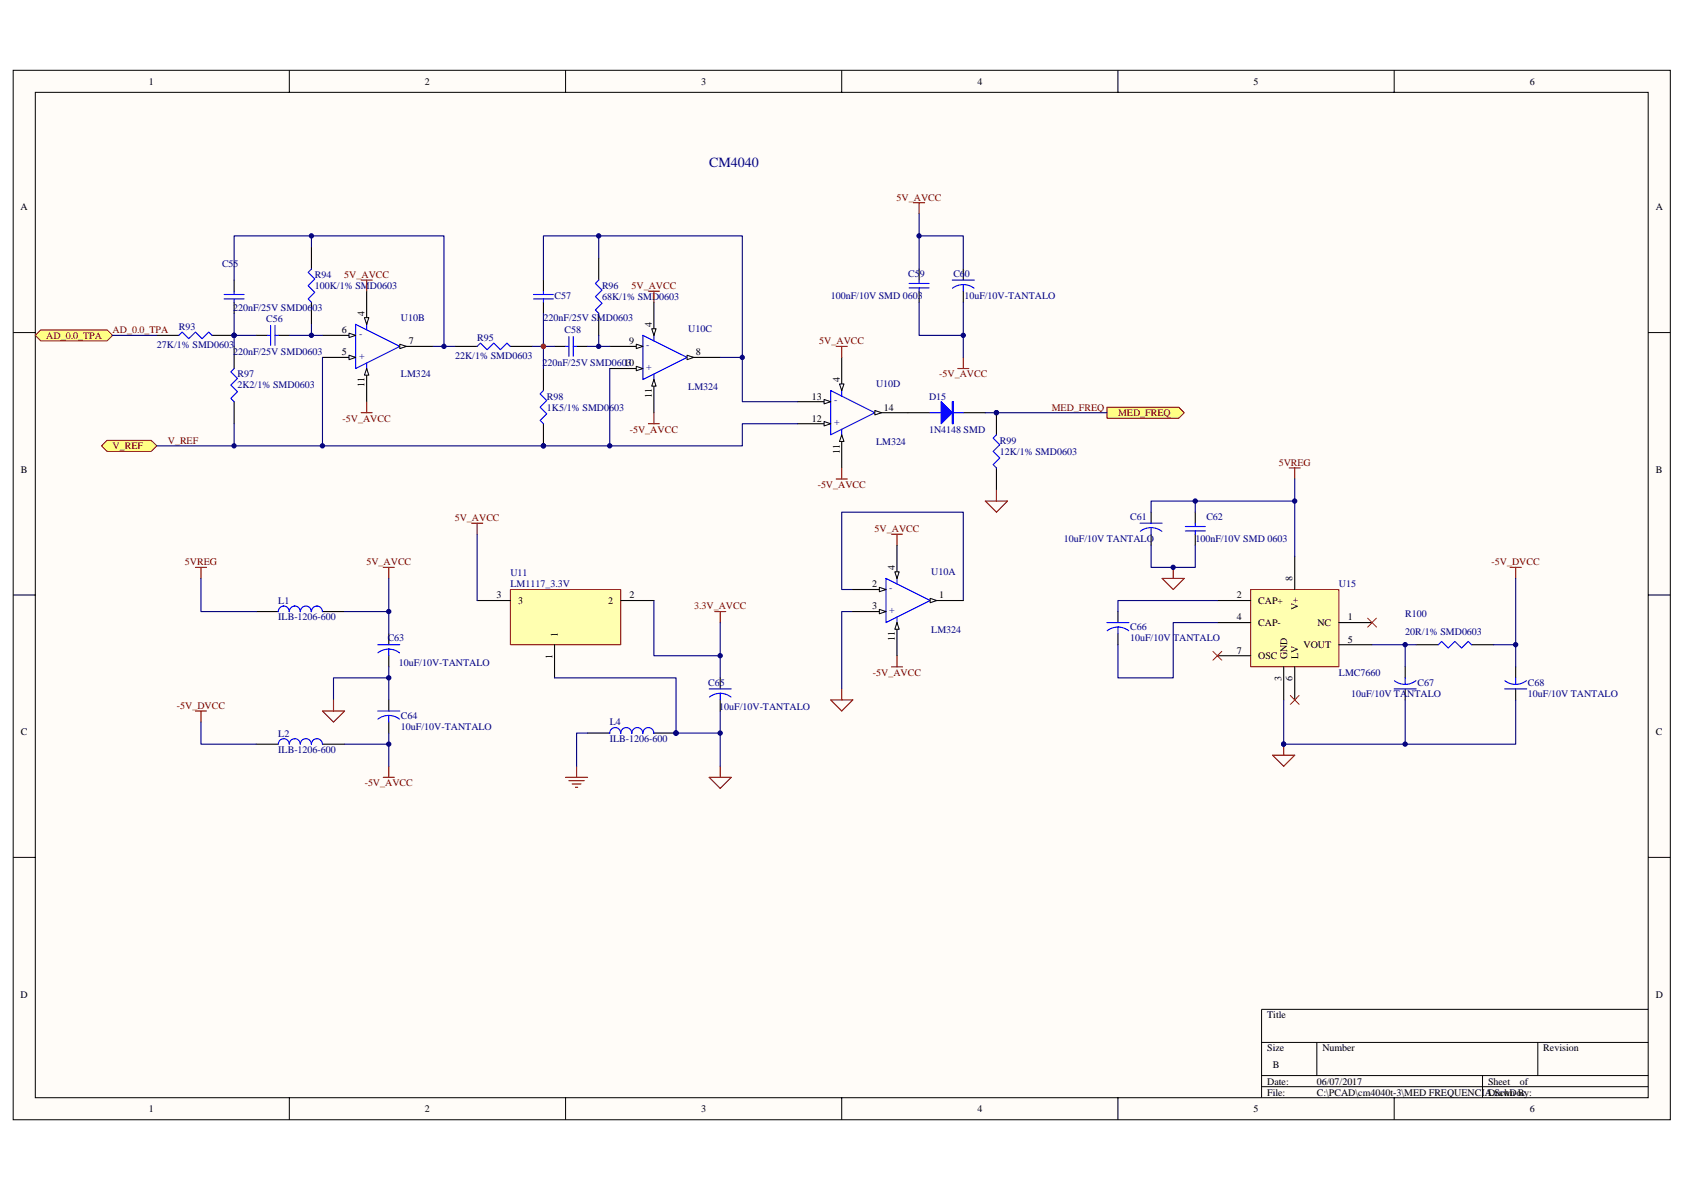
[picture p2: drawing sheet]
<svg xmlns="http://www.w3.org/2000/svg" width="420mm" height="297mm" viewBox="0 0 420 297" stroke-linecap="round" stroke-linejoin="round" font-family="sans-serif">
<path d="M3.3 17.6h413.7v261.9h-413.7z" fill="#fffcf8"/>
<path d="M3.3 17.5h413.7v262h-413.7z" fill="none" stroke="#000" stroke-width=".25"/>
<path d="M8.8 23.1h402.7v250.9h-402.7z" fill="#fffcf8"/>
<g fill="none" stroke="#000" stroke-width=".25">
<path d="M72.2 17.5v5.6M141.2 17.5v5.6M210.1 17.5v5.6M279.1 17.5v5.6M348.1 17.5v5.6M8.8 23.1h402.7v250.9h-402.7zM3.3 83h5.5M411.5 83h5.5M3.3 148.5h5.5M411.5 148.5h5.5M3.3 214h5.5M411.5 214h5.5"/>
<path d="M411.5 251.9h-96.6v22.1M72.2 274v5.5M141.2 274v5.5M210.1 274v5.5M279.1 274v5.5M314.9 260.2h96.6M314.9 268.5h96.6M314.9 271.3h96.6M328.7 260.2v8.3M348.1 274v5.5M370.1 268.5v5.5M383.9 260.2v8.3"/>
</g>
<circle cx="135.7" cy="86.5" r=".54" fill="#000080" stroke="#000080" stroke-width=".25"/>
<path d="M88.8 81l11 5.5-11 5.5zM91.5 81v1.3M91.5 90.6v1.4" fill="none" stroke="#00f" stroke-width=".28"/>
<path d="M80.5 89.2h8.3" fill="none" stroke="#000" stroke-width=".28"/>
<path d="M87.1 88.7l1.7 .5-1.7 .6z" fill="#fffcf8"/>
<path d="M87.1 88.7l1.7 .5-1.7 .6z" fill="none" stroke="#000" stroke-width=".25"/>
<path d="M80.5 83.7h8.3" fill="none" stroke="#000" stroke-width=".28"/>
<path d="M87.1 83.2l1.7 .5-1.7 .6z" fill="#fffcf8"/>
<path d="M87.1 83.2l1.7 .5-1.7 .6z" fill="none" stroke="#000" stroke-width=".25"/>
<path d="M99.8 86.5h8.3" fill="none" stroke="#000" stroke-width=".28"/>
<path d="M99.8 85.9l1.7 .6-1.7 .5z" fill="#fffcf8"/>
<path d="M99.8 85.9l1.7 .6-1.7 .5z" fill="none" stroke="#000" stroke-width=".25"/>
<path d="M91.5 72.7v8.3" fill="none" stroke="#000" stroke-width=".28"/>
<path d="M91 79.3h1.1l-.6 1.7z" fill="#fffcf8"/>
<path d="M91 79.3h1.1l-.6 1.7z" fill="none" stroke="#000" stroke-width=".25"/>
<path d="M91.5 92v8.3" fill="none" stroke="#000" stroke-width=".28"/>
<path d="M91.5 92l.6 1.6h-1.1z" fill="#fffcf8"/>
<path d="M91.5 92l.6 1.6h-1.1z" fill="none" stroke="#000" stroke-width=".25"/>
<path d="M160.5 83.7l11 5.5-11 5.5zM163.2 83.7v1.4M163.2 93.4v1.3" fill="none" stroke="#00f" stroke-width=".28"/>
<path d="M152.2 92h8.3" fill="none" stroke="#000" stroke-width=".28"/>
<path d="M158.8 91.4l1.7 .6-1.7 .5z" fill="#fffcf8"/>
<path d="M158.8 91.4l1.7 .6-1.7 .5z" fill="none" stroke="#000" stroke-width=".25"/>
<path d="M152.2 86.5h8.3" fill="none" stroke="#000" stroke-width=".28"/>
<path d="M158.8 85.9l1.7 .6-1.7 .5z" fill="#fffcf8"/>
<path d="M158.8 85.9l1.7 .6-1.7 .5z" fill="none" stroke="#000" stroke-width=".25"/>
<path d="M171.5 89.2h8.3" fill="none" stroke="#000" stroke-width=".28"/>
<path d="M171.5 88.7l1.7 .5-1.7 .6z" fill="#fffcf8"/>
<path d="M171.5 88.7l1.7 .5-1.7 .6z" fill="none" stroke="#000" stroke-width=".25"/>
<path d="M163.2 75.4v8.3" fill="none" stroke="#000" stroke-width=".28"/>
<path d="M162.7 82.1h1.1l-.6 1.6z" fill="#fffcf8"/>
<path d="M162.7 82.1h1.1l-.6 1.6z" fill="none" stroke="#000" stroke-width=".25"/>
<path d="M163.2 94.7v8.3" fill="none" stroke="#000" stroke-width=".28"/>
<path d="M163.2 94.7l.6 1.7h-1.1z" fill="#fffcf8"/>
<path d="M163.2 94.7l.6 1.7h-1.1z" fill="none" stroke="#000" stroke-width=".25"/>
<path d="M207.4 97.5l11 5.5-11 5.5zM210.1 97.5v1.4M210.1 107.1v1.4" fill="none" stroke="#00f" stroke-width=".28"/>
<path d="M199.1 105.8h8.3" fill="none" stroke="#000" stroke-width=".28"/>
<path d="M205.7 105.2l1.7 .6-1.7 .5z" fill="#fffcf8"/>
<path d="M205.7 105.2l1.7 .6-1.7 .5z" fill="none" stroke="#000" stroke-width=".25"/>
<path d="M199.1 100.3h8.3" fill="none" stroke="#000" stroke-width=".28"/>
<path d="M205.7 99.7l1.7 .6-1.7 .5z" fill="#fffcf8"/>
<path d="M205.7 99.7l1.7 .6-1.7 .5z" fill="none" stroke="#000" stroke-width=".25"/>
<path d="M218.4 103h8.3" fill="none" stroke="#000" stroke-width=".28"/>
<path d="M218.4 102.5l1.7 .5-1.7 .6z" fill="#fffcf8"/>
<path d="M218.4 102.5l1.7 .5-1.7 .6z" fill="none" stroke="#000" stroke-width=".25"/>
<path d="M210.1 89.2v8.3" fill="none" stroke="#000" stroke-width=".28"/>
<path d="M209.6 95.8h1.1l-.6 1.7z" fill="#fffcf8"/>
<path d="M209.6 95.8h1.1l-.6 1.7z" fill="none" stroke="#000" stroke-width=".25"/>
<path d="M210.1 108.5v8.3" fill="none" stroke="#000" stroke-width=".28"/>
<path d="M210.1 108.5l.6 1.7h-1.1z" fill="#fffcf8"/>
<path d="M210.1 108.5l.6 1.7h-1.1z" fill="none" stroke="#000" stroke-width=".25"/>
<g fill="none" stroke="#000" stroke-width=".28">
<path d="M58.5 69.9v2.8M58.5 75.4v2.8M77.8 61.7v5.5M77.8 75.4v5.6M135.7 69.9v2.8M135.7 75.4v2.8M149.5 64.4v5.5M149.5 78.2v5.5M229.5 67.2v2.7M229.5 72.7v2.7M240.5 67.2v2.7M240.5 72.7v2.7"/>
<path d="M58.5 86.5v5.5M64 83.7h2.7M69.5 83.7h2.7M113.6 86.5h5.5M127.4 86.5h5.5M135.7 92v5.5M138.4 86.5h2.8M143.9 86.5h2.8M58.5 100.3v5.5M135.7 105.8v5.5M226.7 103h5.5M240.5 103h5.5"/>
</g>
<g fill="none" stroke="#00f" stroke-width=".28">
<path d="M56 74.6h4.9M56 73.5h4.9M58.5 72.7v.8M58.5 74.6v.8M77.8 67.2l-.9 .8 1.7 1.6-1.7 1.7 1.7 1.7-1.7 1.6 .9 .8M133.2 74.6h4.9M133.2 73.5h4.9M135.7 72.7v.8M135.7 74.6v.8M149.5 69.9l-.9 .9 1.7 1.6-1.7 1.7 1.7 1.6-1.7 1.7 .9 .8M227 70.8h4.9M227 71.9h4.9"/>
<path d="M229.5 69.9v.9M229.5 71.9v.8M237.7 69.9h5.5M237.8 71.9l1.2-.6 1.5-.3 1.4 .3 1.3 .6M240.5 71v1.7M58.5 92l-.9 .8 1.7 1.7-1.7 1.6 1.7 1.7-1.7 1.6 .9 .9M66.7 83.7h.9M67.6 81.2v5M68.7 83.7h.8M68.7 81.2v5M119.1 86.5l.8-.9 1.7 1.7 1.7-1.7 1.6 1.7 1.7-1.7 .8 .9M135.7 97.5l-.9 .8 1.7 1.7-1.7 1.6 1.7 1.7-1.7 1.6 .9 .9"/>
<path d="M141.2 86.5h.8M142 84v4.9M143.1 86.5h.8M143.1 84v4.9M232.2 103h8.3M237.7 100.3h.3v5.5h-.3zM237.9 100.3v5.5"/>
</g>
<g fill="#000080" stroke="#000080" stroke-width=".25">
<circle cx="135.7" cy="111.3" r=".54"/>
<circle cx="58.4" cy="83.7" r=".53"/>
<circle cx="77.7" cy="83.7" r=".54"/>
<circle cx="149.5" cy="58.9" r=".54"/>
<circle cx="149.5" cy="86.5" r=".54"/>
</g>
<path d="M149.5 58.9v5.5M58.5 78.2v8.3M135.7 78.2v13.8M58.5 83.7h5.5M72.2 83.7h8.3M77.8 81v2.7M132.9 86.5h5.5M146.7 86.5h5.5M149.5 83.7v2.8" fill="none" stroke="#000080" stroke-width=".28"/>
<circle cx="135.7" cy="86.5" r=".54" fill="#800000" stroke="#800000" stroke-width=".25"/>
<path d="M235 100.3l2.7 2.7-2.7 2.8z" fill="#00f"/>
<g fill="none" stroke="#00f" stroke-width=".28">
<path d="M235 100.3l2.7 2.7-2.7 2.8zM248.8 108.5l-.9 .9 1.7 1.6-1.7 1.7 1.7 1.6-1.7 1.7 .9 .8M77.7 152.7a1.37 1.37 0 0 0-1.4-1.4 1.37 1.37 0 0 0-1.3 1.4 1.36 1.36 0 0 0-1.4-1.4 1.37 1.37 0 0 0-1.4 1.4 1.37 1.37 0 0 0-1.3-1.4h-.1a1.37 1.37 0 0 0-1.3 1.4M80.5 152.7a1.37 1.37 0 0 0-1.4-1.4 1.37 1.37 0 0 0-1.3 1.4M94.3 160.9h5.5M94.3 177.5h5.5M94.3 162.9l1.3-.6 1.5-.3 1.4 .3 1.2 .7M94.3 179.5l1.3-.7 1.5-.2 1.4 .2 1.2 .7M97.1 162v1.7M97.1 178.6v1.6M177 172h5.6M177.1 174l1.3-.7 1.4-.2 1.4 .2 1.3 .7"/>
<path d="M179.8 173.1v1.6M69.5 185.8a1.35 1.35 0 0 1 1.4-1.4 1.36 1.36 0 0 1 1.3 1.4 1.4 1.4 0 0 1 1.4-1.4 1.35 1.35 0 0 1 1.4 1.4 1.38 1.38 0 0 1 1.3-1.4 1.38 1.38 0 0 1 1.4 1.4M77.8 185.8a1.35 1.35 0 0 1 1.3-1.4 1.36 1.36 0 0 1 1.4 1.4M152.2 183a1.37 1.37 0 0 1 1.4-1.4 1.37 1.37 0 0 1 1.3 1.4h.1a1.37 1.37 0 0 1 1.4-1.4h-.1a1.37 1.37 0 0 1 1.4 1.4 1.37 1.37 0 0 1 1.4-1.4 1.37 1.37 0 0 1 1.4 1.4M160.5 183a1.37 1.37 0 0 1 1.4-1.4 1.38 1.38 0 0 1 1.3 1.4"/>
</g>
<g fill="none" stroke="#000" stroke-width=".28">
<path d="M248.8 103v5.5M248.8 116.8v5.5M64 152.7h5.5M80.5 152.7h5.5M97.1 158.2v2.7M97.1 163.7v2.8M97.1 174.7v2.8M179.8 169.2v2.8M179.8 174.7v2.8M64 185.8h5.5M80.5 185.8h5.5M97.1 180.2v2.8"/>
<path d="M146.7 183h5.5M163.2 183h5.6"/>
</g>
<g fill="#000080" stroke="#000080" stroke-width=".25">
<circle cx="248.7" cy="103" r=".54"/>
<circle cx="97" cy="169.2" r=".54"/>
<circle cx="97.1" cy="185.7" r=".54"/>
<circle cx="168.8" cy="183" r=".54"/>
</g>
<g fill="none" stroke="#800000" stroke-width=".28">
<path d="M228.1 50.6h2.7M229.5 50.6v2.8M90.2 69.9h2.7M91.5 69.9v2.8M161.9 72.7h2.7M163.2 72.7v2.7M208.8 86.5h2.7M210.1 86.5v2.7M239.1 92h2.8M240.5 89.2v2.8M90.2 103h2.7M91.5 100.3v2.7"/>
<path d="M161.9 105.8h2.7M163.2 103v2.8M208.8 119.6h2.7M210.1 116.8v2.8M246 125.1h5.5l-2.7 2.7zM248.8 122.3v2.8M48.8 141.6h2.8M50.2 141.6v2.8M95.7 141.6h2.7M97.1 141.6v2.8M178.4 152.7h2.8M179.8 152.7v2.7"/>
<path d="M48.8 177.5h2.8M50.2 177.5v2.7M80.5 177.5h5.5l-2.7 2.7zM83.3 174.7v2.8M95.7 194h2.7M97.1 191.3v2.7M141.2 194h5.5M142 194.9h3.9M142.8 195.7h2.2M143.7 196.5h.5M143.9 191.3v2.7M177 194h5.6l-2.8 2.8z"/>
<path d="M179.8 191.3v2.7"/>
</g>
<path d="M50.2 144.4v8.3h13.8M97.1 169.2h-13.8v5.5M97.1 166.5v8.2M50.2 180.2v5.6h13.8M86 185.8h11.1M97.1 183v8.3M146.7 183h-2.8v8.3" fill="none" stroke="#000080" stroke-width=".28"/>
<path d="M312.2 147.2h22.1v19.2h-22.1z" fill="#ffffb0"/>
<path d="M312.2 147.2h22.1v19.2h-22.1z" fill="none" stroke="#800000" stroke-width=".25"/>
<g fill="none" stroke="#000" stroke-width=".28">
<path d="M323.2 138.9v8.3M212.9 152.7h8.3M279.1 152.7v2.7M279.1 158.2v2.7M303.9 155.4h8.3M303.9 149.9h8.3M334.3 155.4h8.2M303.9 163.7h8.3M320.5 166.5v8.2M323.2 166.5v8.2M334.3 160.9h8.2M350.8 166.5v2.7"/>
<path d="M350.8 172v2.7M353.6 160.9h5.5M367.4 160.9h5.5M378.4 166.5v2.7M378.4 172v2.7"/>
</g>
<g fill="none" stroke="#00f" stroke-width=".28">
<path d="M221.2 144.4l11 5.5-11 5.5zM223.9 144.4v1.4M223.9 154v1.4M276.3 155.4h5.5M276.4 157.4l1.3-.6 1.4-.3 1.4 .3 1.3 .6M279.1 156.5v1.7M348.1 172h5.5M350.8 169.2v1.7M353.5 169.9l-1.3 .7-1.3 .2-1.5-.2-1.3-.7M359.1 160.9l.8-.8 1.7 1.7 1.6-1.7 1.7 1.7 1.6-1.7 .9 .8M375.6 172h5.5M378.4 169.2v1.7"/>
<path d="M381.1 169.9l-1.3 .7-1.4 .2-1.4-.2-1.3-.7"/>
</g>
<path d="M341.4 154.3l2.2 2.2M343.6 154.3l-2.2 2.2M302.8 162.6l2.2 2.2M305 162.6l-2.2 2.2M322.1 173.6l2.2 2.2M324.3 173.6l-2.2 2.2" fill="none" stroke="#f00" stroke-width=".25"/>
<path d="M212.9 147.2h-2.8v-19.4h30.4v22.1M212.9 152.7h-2.8v19.3M303.9 155.4h-11v13.8h-13.8v-8.3M303.9 149.9h-24.8v2.8M342.5 160.9h11.1M350.8 160.9v5.6" fill="none" stroke="#000080" stroke-width=".28"/>
<g fill="#000080" stroke="#000080" stroke-width=".25">
<circle cx="350.8" cy="160.9" r=".54"/>
<circle cx="320.5" cy="185.7" r=".53"/>
</g>
<path d="M321.8 116.8h2.8M323.2 116.8v2.8M222.6 133.3h2.7M223.9 133.3v2.8M377 141.6h2.8M378.4 141.6v2.8M207.4 174.7h5.5l-2.8 2.8zM210.1 172v2.7M222.6 166.5h2.7M223.9 163.7v2.8M317.7 188.5h5.5l-2.7 2.8zM320.5 185.8v2.7" fill="none" stroke="#800000" stroke-width=".28"/>
<path d="M219.5 152.1l1.7 .6-1.7 .5z" fill="#fffcf8"/>
<path d="M219.5 152.1l1.7 .6-1.7 .5z" fill="none" stroke="#000" stroke-width=".25"/>
<path d="M212.9 147.2h8.3" fill="none" stroke="#000" stroke-width=".28"/>
<path d="M219.5 146.6l1.7 .6-1.7 .5z" fill="#fffcf8"/>
<path d="M219.5 146.6l1.7 .6-1.7 .5z" fill="none" stroke="#000" stroke-width=".25"/>
<path d="M232.2 149.9h8.3" fill="none" stroke="#000" stroke-width=".28"/>
<path d="M232.2 149.4l1.7 .5-1.7 .6z" fill="#fffcf8"/>
<path d="M232.2 149.4l1.7 .5-1.7 .6z" fill="none" stroke="#000" stroke-width=".25"/>
<path d="M223.9 136.1v8.3" fill="none" stroke="#000" stroke-width=".28"/>
<path d="M223.4 142.7h1.1l-.6 1.7z" fill="#fffcf8"/>
<path d="M223.4 142.7h1.1l-.6 1.7z" fill="none" stroke="#000" stroke-width=".25"/>
<path d="M223.9 155.4v8.3" fill="none" stroke="#000" stroke-width=".28"/>
<path d="M223.9 155.4l.6 1.7h-1.1z" fill="#fffcf8"/>
<path d="M223.9 155.4l.6 1.7h-1.1z" fill="none" stroke="#000" stroke-width=".25"/>
<path d="M152.2 92v19.3" fill="none" stroke="#000080" stroke-width=".28"/>
<circle cx="152.2" cy="111.3" r=".54" fill="#000080" stroke="#000080" stroke-width=".25"/>
<g fill="#ffff80" stroke="#800000" stroke-width=".25">
<path d="M276.3 101.6h18l1.3 1.4-1.3 1.4h-18z" fill-rule="evenodd"/>
<path d="M8.8 83.7l1.4-1.4h16.5l1.4 1.4-1.4 1.4h-16.5z" fill-rule="evenodd"/>
<path d="M25.3 111.3l1.4-1.4h11.1l1.3 1.4-1.3 1.4h-11.1z" fill-rule="evenodd"/>
</g>
<path d="M39.1 83.7h5.6M52.9 83.7h5.6M287.4 127.8v2.8M287.4 133.3v2.8M298.4 127.8v2.8M298.4 133.3v2.8" fill="none" stroke="#000" stroke-width=".28"/>
<path d="M44.7 83.7l.8-.8 1.6 1.6 1.7-1.6 1.7 1.6 1.6-1.6 .8 .8M284.6 130.6h5.5M284.7 132.6l1.2-.7 1.5-.2 1.4 .2 1.3 .7M287.4 131.7v1.7M295.9 132.5h5M295.9 131.4h5M298.4 130.6v.8M298.4 132.5v.9" fill="none" stroke="#00f" stroke-width=".28"/>
<path d="M28.1 83.7h11M323.2 119.6v19.3M287.4 136.1v5.5h11v-5.5M298.4 125.1v2.7M323.2 125.1h-35.8v2.7" fill="none" stroke="#000080" stroke-width=".28"/>
<g fill="#000080" stroke="#000080" stroke-width=".25">
<circle cx="298.4" cy="125.1" r=".54"/>
<circle cx="292.9" cy="141.6" r=".53"/>
<circle cx="323.2" cy="125.1" r=".54"/>
<circle cx="58.4" cy="83.7" r=".53"/>
</g>
<path d="M290.1 144.4h5.5l-2.7 2.8zM292.9 141.6v2.8" fill="none" stroke="#800000" stroke-width=".28"/>
<path d="M127.4 147.2h27.6v13.7h-27.6z" fill="#ffffb0"/>
<path d="M127.4 147.2h27.6v13.7h-27.6z" fill="none" stroke="#800000" stroke-width=".25"/>
<path d="M119.1 149.9h8.3M155 149.9h8.2M138.4 160.9v8.3" fill="none" stroke="#000" stroke-width=".28"/>
<g fill="none" stroke="#000080" stroke-width=".28">
<path d="M77.8 58.9v2.8M229.5 53.4v13.8M229.5 58.9h11v8.3M58.5 69.9v-11h52.3v27.6M135.7 69.9v-11h49.6v41.4h13.8M229.5 75.4v8.3h11M240.5 75.4v13.8M80.5 89.2v22.1M108.1 86.5h5.5M179.8 89.2h5.5M58.5 105.8v5.5M199.1 105.8h-13.8v5.5h-146.2"/>
<path d="M246 103h30.3M119.1 133.4v16.5M86 152.7h11.1M97.1 144.4v13.8M163.2 149.9v13.8h16.6M179.8 155.4v13.8M378.4 144.4v22.1M138.4 169.2h30.4v13.8h11M179.8 177.5v13.8M320.5 174.7v11.1h57.9v-11.1M350.8 174.7v11.1M372.9 160.9h5.5"/>
</g>
<path d="M117.7 130.6h2.8M119.1 130.6v2.7" fill="none" stroke="#800000" stroke-width=".28"/>
<g fill="#000080" stroke="#000080" stroke-width=".25">
<circle cx="110.8" cy="86.5" r=".54"/>
<circle cx="77.7" cy="58.9" r=".54"/>
<circle cx="58.4" cy="111.3" r=".53"/>
<circle cx="80.5" cy="111.3" r=".54"/>
<circle cx="185.3" cy="89.2" r=".53"/>
<circle cx="240.5" cy="83.7" r=".54"/>
<circle cx="229.4" cy="58.9" r=".53"/>
<circle cx="97" cy="152.6" r=".54"/>
<circle cx="179.8" cy="163.7" r=".54"/>
<circle cx="179.8" cy="183" r=".54"/>
<circle cx="168.8" cy="183" r=".54"/>
<circle cx="378.4" cy="160.9" r=".54"/>
<circle cx="320.5" cy="185.7" r=".53"/>
<circle cx="350.8" cy="185.7" r=".54"/>
</g>
<text font-size="3.5" fill="#000080" x="177" y="41.6">CM4040</text>
<g font-size="2.5">
<text x="37.1" y="21.1">1</text>
<text x="106.1" y="21.1">2</text>
<text x="175.1" y="21.1">3</text>
<text x="244" y="21.1">4</text>
<text x="313" y="21.1">5</text>
<text x="381.9" y="21.1">6</text>
<text x="5.2" y="52.5">A</text>
<text x="413.4" y="52.5">A</text>
<text x="85.3" y="83.2">6</text>
<text x="91" y="78.8" transform="rotate(-90 91 78.8)">4</text>
<text x="162.7" y="81.5" transform="rotate(-90 162.7 81.5)">4</text>
<text x="85.3" y="88.7">5</text>
<text x="102" y="85.9">7</text>
<text x="157" y="85.9">9</text>
<text x="173.7" y="88.7">8</text>
<text x="155.8" y="91.5">10</text>
<text x="209.6" y="95.3" transform="rotate(-90 209.6 95.3)">4</text>
<text x="91" y="96.7" transform="rotate(-90 91 96.7)">11</text>
<text x="162.7" y="99.4" transform="rotate(-90 162.7 99.4)">11</text>
<text x="202.7" y="99.7">13</text>
<text x="202.7" y="105.2">12</text>
<text x="220.6" y="102.5">14</text>
<text x="209.6" y="113.2" transform="rotate(-90 209.6 113.2)">11</text>
<text x="5.2" y="118">B</text>
<text x="413.4" y="118">B</text>
<text x="223.4" y="142.2" transform="rotate(-90 223.4 142.2)">4</text>
<text x="124" y="149.4">3</text>
<text x="157.2" y="149.4">2</text>
<text x="217.7" y="146.6">2</text>
<text x="234.4" y="149.4">1</text>
<text x="308.7" y="149.4">2</text>
<text x="322.7" y="144.9" transform="rotate(-90 322.7 144.9)">8</text>
<text x="129.3" y="150.7">3</text>
<text x="151.8" y="150.7">2</text>
<text x="217.7" y="152.1">3</text>
<text x="308.7" y="154.9">4</text>
<text x="314.1" y="150.7">CAP+</text>
<text x="324.1" y="152.3" transform="rotate(-90 324.1 152.3)">V+</text>
<text x="336.5" y="154.9">1</text>
<text x="139.3" y="159" transform="rotate(-90 139.3 159)">1</text>
<text x="223.4" y="160.1" transform="rotate(-90 223.4 160.1)">11</text>
<text x="314.1" y="156.3">CAP-</text>
<text x="325.4" y="161.8">VOUT</text>
<text x="328.9" y="156.3">NC</text>
<text x="336.5" y="160.4">5</text>
<text x="137.9" y="164.4" transform="rotate(-90 137.9 164.4)">1</text>
<text x="308.7" y="163.2">7</text>
<text x="314.1" y="164.5">OSC</text>
<text x="321.3" y="164.5" transform="rotate(-90 321.3 164.5)">GND</text>
<text x="324.1" y="164.5" transform="rotate(-90 324.1 164.5)">LV</text>
<text x="319.9" y="169.9" transform="rotate(-90 319.9 169.9)">3</text>
<text x="322.7" y="169.9" transform="rotate(-90 322.7 169.9)">6</text>
<text x="5.2" y="183.5">C</text>
<text x="413.4" y="183.5">C</text>
<text x="5.2" y="249">D</text>
<text x="413.4" y="249">D</text>
<text x="316.3" y="254.2">Title</text>
<text x="316.3" y="262.4">Size</text>
<text x="330.1" y="262.4">Number</text>
<text x="385.3" y="262.4">Revision</text>
<text x="317.7" y="266.6">B</text>
<text x="316.3" y="270.7">Date:</text>
<text x="316.3" y="273.5">File:</text>
<text x="328.7" y="273.5">C:\PCAD\cm4040t-3\MED FREQUENCIA.SchDoc</text>
<text x="328.8" y="270.7">06/07/2017</text>
<text x="371.5" y="270.7">Sheet</text>
<text x="371.5" y="273.5">Drawn By:</text>
<text x="379.5" y="270.7">of</text>
<text x="37.1" y="277.6">1</text>
<text x="106.1" y="277.6">2</text>
<text x="175.1" y="277.6">3</text>
<text x="244" y="277.6">4</text>
<text x="313" y="277.6">5</text>
<text x="381.9" y="277.6">6</text>
</g>
<g font-size="2.5" fill="#800000">
<text x="223.8" y="50.1">5V_AVCC</text>
<text x="85.9" y="69.4">5V_AVCC</text>
<text x="157.7" y="72.2">5V_AVCC</text>
<text x="28.1" y="83.2">AD_0.0_TPA</text>
<text x="11.6" y="84.6">AD_0.0_TPA</text>
<text x="204.5" y="85.9">5V_AVCC</text>
<text x="234.5" y="94.2">-5V_AVCC</text>
<text x="85.5" y="105.2">-5V_AVCC</text>
<text x="262.6" y="102.5">MED_FREQ</text>
<text x="279.1" y="103.9">MED_FREQ</text>
<text x="28.1" y="112.1">V_REF</text>
<text x="41.9" y="110.8">V_REF</text>
<text x="157.2" y="108">-5V_AVCC</text>
<text x="319.2" y="116.3">5VREG</text>
<text x="204.1" y="121.8">-5V_AVCC</text>
<text x="113.5" y="130.1">5V_AVCC</text>
<text x="218.3" y="132.8">5V_AVCC</text>
<text x="46.2" y="141.1">5VREG</text>
<text x="91.5" y="141.1">5V_AVCC</text>
<text x="372.4" y="141.1">-5V_DVCC</text>
<text x="173.3" y="152.1">3.3V_AVCC</text>
<text x="217.9" y="168.7">-5V_AVCC</text>
<text x="44.2" y="177">-5V_DVCC</text>
<text x="91" y="196.3">-5V_AVCC</text>
</g>
<g font-size="2.5" fill="#000080">
<text x="55.4" y="66.6">C55</text>
<text x="78.6" y="69.4">R94</text>
<text x="226.7" y="69.1">C59</text>
<text x="238" y="69.1">C60</text>
<text x="58.2" y="77.7">220nF/25V SMD0603</text>
<text x="78.6" y="72.2">100K/1% SMD0603</text>
<text x="138.4" y="74.6">C57</text>
<text x="150.3" y="72.2">R96</text>
<text x="150.3" y="74.9">68K/1% SMD0603</text>
<text x="207.4" y="74.6">100nF/10V SMD 0603</text>
<text x="240.8" y="74.6">10uF/10V-TANTALO</text>
<text x="44.7" y="82.4">R93</text>
<text x="66.5" y="80.4">C56</text>
<text x="100.1" y="80.2">U10B</text>
<text x="135.7" y="80.2">220nF/25V SMD0603</text>
<text x="140.9" y="83.2">C58</text>
<text x="171.8" y="82.9">U10C</text>
<text x="39.1" y="86.8">27K/1% SMD0603</text>
<text x="58.2" y="88.7">220nF/25V SMD0603</text>
<text x="89.6" y="89.5">+</text>
<text x="89.6" y="84">-</text>
<text x="113.6" y="89.5">22K/1% SMD0603</text>
<text x="119.1" y="85.1">R95</text>
<text x="161.3" y="86.8">-</text>
<text x="59.3" y="94.2">R97</text>
<text x="100.1" y="94.2">LM324</text>
<text x="135.4" y="91.5">220nF/25V SMD0603</text>
<text x="161.3" y="92.3">+</text>
<text x="59.3" y="97">2K2/1% SMD0603</text>
<text x="136.5" y="99.7">R98</text>
<text x="171.8" y="97.2">LM324</text>
<text x="208.2" y="100.6">-</text>
<text x="218.7" y="96.7">U10D</text>
<text x="231.9" y="99.7">D15</text>
<text x="136.5" y="102.5">1K5/1% SMD0603</text>
<text x="208.2" y="106.1">+</text>
<text x="218.7" y="111">LM324</text>
<text x="231.9" y="108">1N4148 SMD</text>
<text x="249.6" y="110.8">R99</text>
<text x="249.6" y="113.5">12K/1% SMD0603</text>
<text x="282.1" y="129.8">C61</text>
<text x="301.2" y="129.8">C62</text>
<text x="265.6" y="135.3">10uF/10V TANTALO</text>
<text x="298.4" y="135.3">100nF/10V SMD 0603</text>
<text x="127.4" y="143.8">U11</text>
<text x="232.5" y="143.6">U10A</text>
<text x="127.4" y="146.6">LM1117_3.3V</text>
<text x="222" y="147.4">-</text>
<text x="334.3" y="146.6">U15</text>
<text x="69.5" y="150.7">L1</text>
<text x="69.5" y="154.9">ILB-1206-600</text>
<text x="222" y="153">+</text>
<text x="350.8" y="154.1">R100</text>
<text x="96.8" y="160.1">C63</text>
<text x="232.5" y="157.9">LM324</text>
<text x="282.1" y="157.4">C66</text>
<text x="282.1" y="160.1">10uF/10V TANTALO</text>
<text x="350.8" y="158.5">20R/1% SMD0603</text>
<text x="99.6" y="166.2">10uF/10V-TANTALO</text>
<text x="176.8" y="171.2">C65</text>
<text x="334.3" y="168.7">LMC7660</text>
<text x="337.3" y="173.9">10uF/10V TANTALO</text>
<text x="353.9" y="171.2">C67</text>
<text x="381.4" y="171.2">C68</text>
<text x="381.4" y="173.9">10uF/10V TANTALO</text>
<text x="100.1" y="179.4">C64</text>
<text x="179.5" y="177.2">10uF/10V-TANTALO</text>
<text x="69.5" y="183.9">L2</text>
<text x="100.1" y="182.2">10uF/10V-TANTALO</text>
<text x="152.2" y="181.1">L4</text>
<text x="152.2" y="185.2">ILB-1206-600</text>
<text x="69.5" y="188">ILB-1206-600</text>
</g>
</svg>
